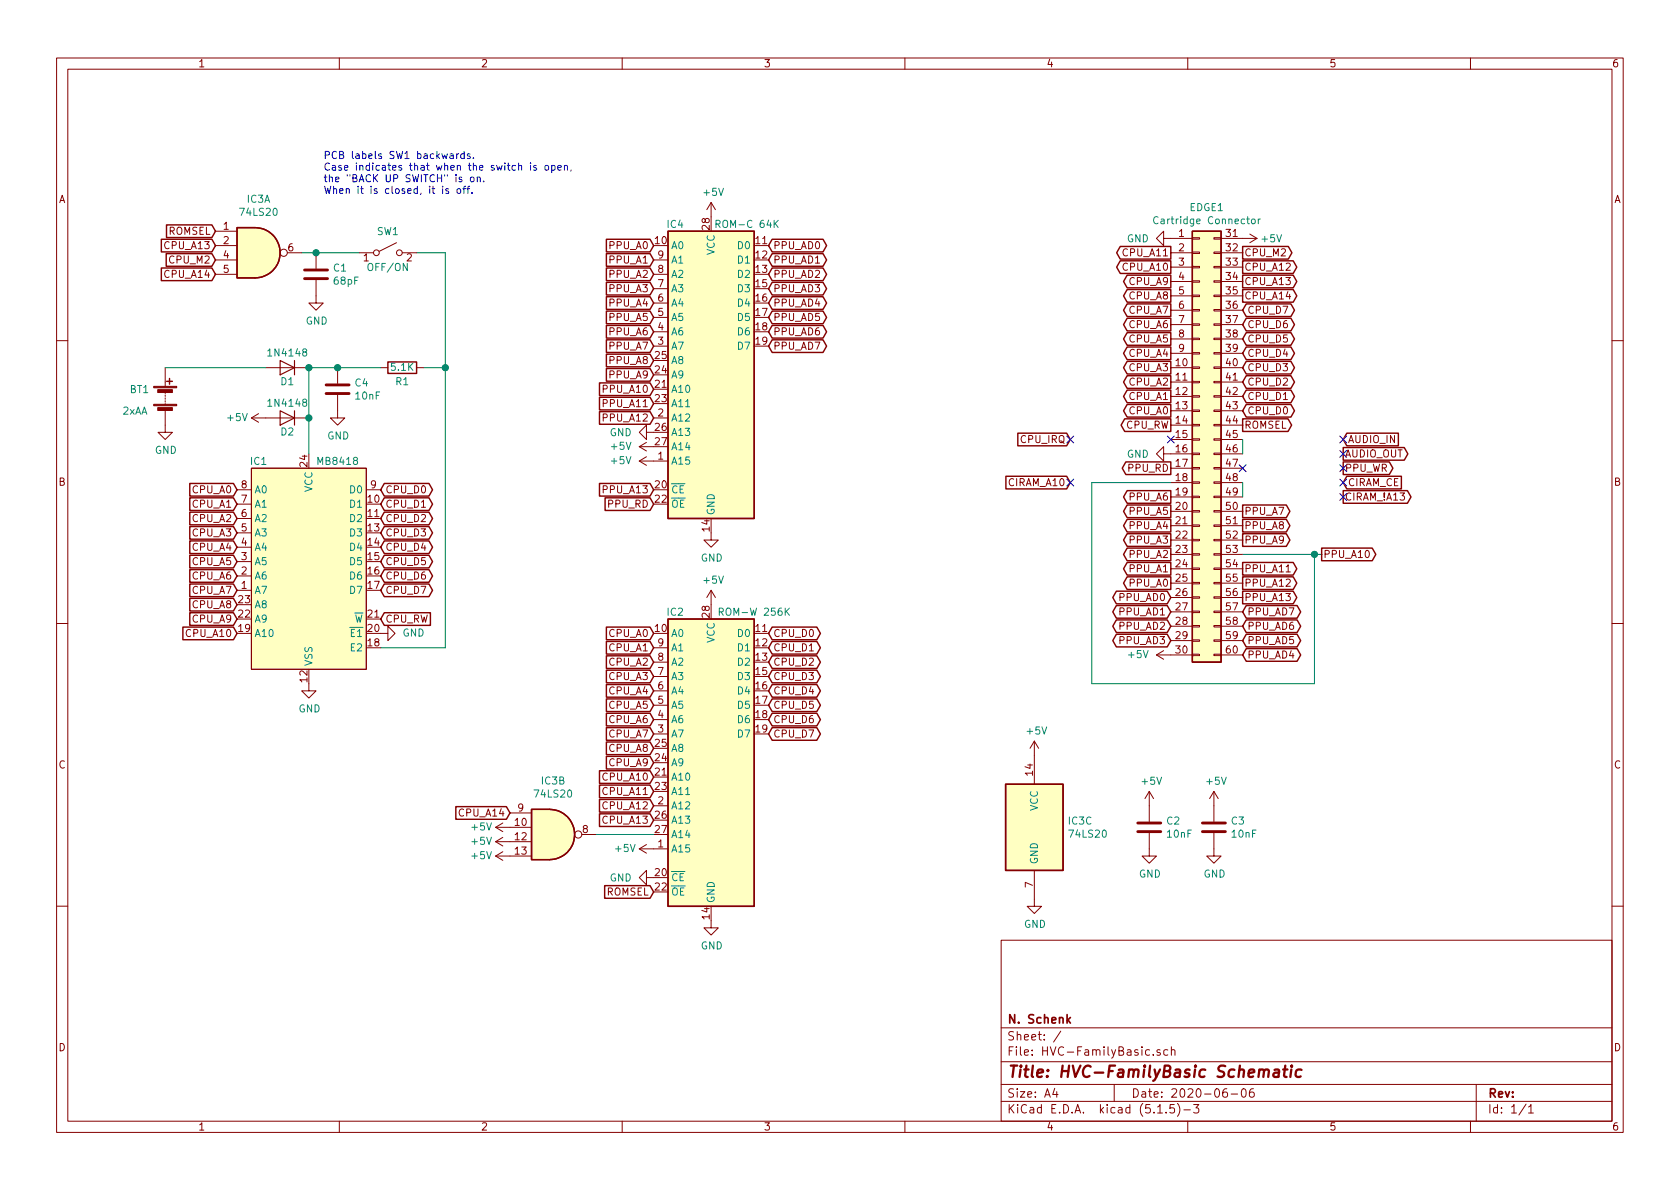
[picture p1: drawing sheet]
<svg xmlns="http://www.w3.org/2000/svg" width="297mm" height="210mm" viewBox="0 0 297 210" stroke-linecap="round" stroke-linejoin="round" font-family="sans-serif">
<g fill="none" stroke="#840000" stroke-width=".18">
<path d="M10 10.3h277v189.9h-277zM12 12.2h273v186.1h-273zM60 10.3v1.9M110 10.3v1.9M160 10.3v1.9M210 10.3v1.9M260 10.3v1.9M125.7 35.8l-.7 1.3M125.7 35.8v2.5M125.7 35.8l.8 1.3M38.1 40.9h3.8M38.1 43.4h3.8"/>
<path d="M38.1 46h3.8M38.1 48.5h3.8M50.8 44.7h2.5M55.9 49.5v4.1h1.2l-1.2 1.3-1.3-1.3h1.3M55.9 44.7v2.8M63.5 44.7h2.5M70.1 42.9l-3 1.5M71.1 44.7h2.6M115.6 46h2.5M115.6 48.5h2.5M115.6 58.7h2.5M115.6 56.1h2.5"/>
<path d="M115.6 53.6h2.5M115.6 51h2.5M205.7 42.2v-1.3l-1.2 1.3 1.2 1.2v-1.2h5.1M207 44.7h3.8M207 47.2h3.8M207 49.8h3.8M207 52.3h3.8M207 54.9h3.8M207 57.4h3.8M207 59.9h3.8M210.8 52.2h1.3v.2h-1.3zM210.8 49.7h1.3v.2h-1.3z"/>
<path d="M210.8 47.1h1.3v.3h-1.3zM210.8 44.6h1.3v.2h-1.3zM210.8 42h1.3v.3h-1.3zM210.8 59.8h1.3v.3h-1.3zM210.8 57.3h1.3v.2h-1.3zM210.8 54.7h1.3v.3h-1.3zM214.6 52.2h1.3v.2h-1.3zM214.6 49.7h1.3v.2h-1.3zM214.6 47.1h1.3v.3h-1.3zM214.6 44.6h1.3v.2h-1.3zM214.6 42h1.3v.3h-1.3zM214.6 59.8h1.3v.3h-1.3z"/>
<path d="M214.6 57.3h1.3v.2h-1.3zM214.6 54.7h1.3v.3h-1.3zM215.9 44.7h3.8M215.9 42.2h6.3M215.9 47.2h3.8M215.9 49.8h3.8M215.9 52.3h3.8M215.9 54.9h3.8M215.9 57.4h3.8M215.9 59.9h3.8M221 41.4l1.2 .8M222.2 42.2l-1.2 .7"/>
<path d="M10 60.2h2M29.2 72.6v3.8h1.3l-1.3 1.3-1.3-1.3h1.3M29.2 65v3.3M29.2 69.3v.3M29.2 69.8v.3M29.2 70.4v.2M29.2 70.9v.2M29.2 71.4v.2M44.4 73.9h10.2M44.4 73.9l1.3 .8M45.7 73.1l-1.3 .8M47 65h7.6"/>
<path d="M59.7 69.8v4.1h1.3l-1.3 1.3-1.3-1.3h1.3M59.7 65v2.8M67.3 65h1.3M73.7 65h1.2M113 79l1.3 .8M113 79h2.6M114.3 76.4v-1.2l-1.3 1.2 1.3 1.3v-1.3h1.3M114.3 78.2l-1.3 .8M115.6 73.9h2.5M115.6 61.2h2.5M207 65h3.8M207 67.6h3.8"/>
<path d="M207 70.1h3.8M207 72.6h3.8M207 75.2h3.8M207 77.7h3.8M207 62.5h3.8M210.8 75.1h1.3v.2h-1.3zM210.8 72.5h1.3v.3h-1.3zM210.8 70h1.3v.2h-1.3zM210.8 67.4h1.3v.3h-1.3zM210.8 77.6h1.3v.2h-1.3zM210.8 64.9h1.3v.2h-1.3zM210.8 62.4h1.3v.2h-1.3z"/>
<path d="M214.6 75.1h1.3v.2h-1.3zM214.6 72.5h1.3v.3h-1.3zM214.6 70h1.3v.2h-1.3zM214.6 67.4h1.3v.3h-1.3zM214.6 77.6h1.3v.2h-1.3zM214.6 64.9h1.3v.2h-1.3zM214.6 62.4h1.3v.2h-1.3zM215.9 65h3.8M215.9 67.6h3.8M215.9 70.1h3.8M215.9 72.6h3.8M215.9 75.2h3.8"/>
<path d="M215.9 77.7h3.8M215.9 62.5h3.8M285 60.2h2M41.9 99.3h2.5M41.9 96.8h2.5M41.9 94.2h2.5M41.9 91.7h2.5M41.9 89.1h2.5M41.9 86.6h2.5M44.4 82.8h20.4v35.6h-20.4zM64.8 86.6h2.5M113 81.5h5.1"/>
<path d="M113 81.5l1.3 .8M114.3 80.8l-1.3 .7M125.7 94.2v1.3h1.3l-1.3 1.3-1.2-1.3h1.2M205.7 80.3v-1.3l-1.2 1.3 1.2 1.2v-1.2h5.1M207 82.8h3.8M207 85.3h3.8M207 87.9h3.8M207 90.4h3.8M207 93h3.8M207 95.5h3.8M207 98h3.8M210.8 82.7h1.3v.2h-1.3z"/>
<path d="M210.8 85.2h1.3v.3h-1.3zM210.8 87.8h1.3v.2h-1.3zM210.8 90.3h1.3v.2h-1.3zM210.8 92.8h1.3v.3h-1.3zM210.8 95.4h1.3v.2h-1.3zM210.8 97.9h1.3v.3h-1.3zM210.8 80.1h1.3v.3h-1.3zM214.6 82.7h1.3v.2h-1.3zM214.6 85.2h1.3v.3h-1.3zM214.6 87.8h1.3v.2h-1.3zM214.6 90.3h1.3v.2h-1.3zM214.6 92.8h1.3v.3h-1.3z"/>
<path d="M214.6 95.4h1.3v.2h-1.3zM214.6 97.9h1.3v.3h-1.3zM214.6 80.1h1.3v.3h-1.3zM215.9 80.3h3.8M215.9 82.8h3.8M215.9 85.3h3.8M215.9 87.9h3.8M215.9 90.4h3.8M215.9 93h3.8M215.9 95.5h3.8M215.9 98h3.8M10 110.3h2"/>
<path d="M41.9 104.4h2.5M41.9 101.8h2.5M67.3 112h1.3v-1.3l1.2 1.3-1.2 1.3v-1.3M115.6 119.6h2.5M115.6 117.1h2.5M115.6 114.5h2.5M125.7 104.4v2.5M125.7 104.4l-.7 1.3M125.7 104.4l.8 1.3M204.5 115.8l1.2 .8M204.5 115.8h6.3M205.7 115.1l-1.2 .7"/>
<path d="M207 100.6h3.8M207 103.1h3.8M207 105.7h3.8M207 108.2h3.8M207 110.7h3.8M207 113.3h3.8M210.8 105.5h1.3v.3h-1.3zM210.8 108.1h1.3v.2h-1.3zM210.8 110.6h1.3v.3h-1.3zM210.8 113.2h1.3v.2h-1.3zM210.8 115.7h1.3v.2h-1.3zM210.8 100.5h1.3v.2h-1.3z"/>
<path d="M210.8 103h1.3v.2h-1.3zM214.6 105.5h1.3v.3h-1.3zM214.6 108.1h1.3v.2h-1.3zM214.6 110.6h1.3v.3h-1.3zM214.6 113.2h1.3v.2h-1.3zM214.6 115.7h1.3v.2h-1.3zM214.6 100.5h1.3v.2h-1.3zM214.6 103h1.3v.2h-1.3zM215.9 115.8h3.8M215.9 100.6h3.8M215.9 103.1h3.8M215.9 105.7h3.8"/>
<path d="M215.9 108.2h3.8M215.9 110.7h3.8M215.9 113.3h3.8M227.4 101.1h.7M285 110.3h2M54.6 120.9v1.3h1.3l-1.3 1.2-1.3-1.2h1.3M115.6 129.8h2.5M115.6 127.2h2.5M115.6 124.7h2.5M115.6 122.2h2.5M182.9 131.1l-.8 1.2M182.9 131.1v7.6"/>
<path d="M182.9 131.1l.7 1.2M203.2 139.9l-.8 1.3M203.2 139.9v5.4M203.2 139.9l.8 1.3M214.6 139.9l-.7 1.3M214.6 139.9v5.4M214.6 139.9l.8 1.3M87.6 146.3h6.4M87.6 148.8h6.4M87.6 151.4h6.4M87.6 151.4l1.3 .7M87.6 148.8l1.3 .8"/>
<path d="M87.6 146.3l1.3 .8M88.9 150.6l-1.3 .8M88.9 148.1l-1.3 .7M88.9 145.5l-1.3 .8M90.2 143.8h3.8M102.9 147.6h2.5M113 150.1h5.1M113 150.1l1.3 .8M114.3 155.2v-1.3l-1.3 1.3 1.3 1.3v-1.3h1.3M114.3 149.3l-1.3 .8M115.6 142.5h2.5M182.9 153.9v6.4h1.2l-1.2 1.2-1.3-1.2h1.3"/>
<path d="M203.2 147.3v4.1h1.3l-1.3 1.2-1.3-1.2h1.3M214.6 147.3v4.1h1.3l-1.3 1.2-1.2-1.2h1.2M10 160.2h2M125.7 162.8v1.3h1.3l-1.3 1.2-1.2-1.2h1.2M177 166.3h108v32h-108zM285 160.2h2M60 198.3v1.9M110 198.3v1.9M160 198.3v1.9M177 194.8h108M177 191.8h108M177 187.8h108"/>
<path d="M177 181.8h108M186.5 192.5l-.4 1h1M186.8 193v1M187.6 182.3l-1.3 2M197 191.8v3M203.9 186.5v.1M204.7 196.8h.8M205.1 185.7l-.4-.1-.2 .2 .1 .2 .5 .2v.3h-.6M206.2 196.7v.1M206.5 185.7l-.5-.1-.2 .3v.6l.2 .1 .5-.1M207.1 185.7l.2-.1 .4 .1v.9M207.1 185.1v1.5"/>
<path d="M207.6 195.3h-.7l-.1 .7 .2-.1 .5 .1 .2 .2-.1 .5-.2 .1-.6-.1M208.2 195.1a1.71 1.71 0 0 1 0 2.3M209.3 196.3h1.2M210 198.3v1.9M211 195.3h1l-.5 .6 .4 .1v.7l-.2 .1-.7-.1M216.9 192.5a.62 .62 0 0 0-.7 .7l.1 .7 .2 .1 .5-.1v-.5l-.1-.2-.4-.1-.3 .3M217.7 193.5h1.1M219.6 192.7l.4-.2a.94 .94 0 0 1 0 1.5 .82 .82 0 0 1-.4-1.3zM221.6 192.5a.59 .59 0 0 0-.7 .7l.1 .7 .2 .1 .5-.1 .1-.5-.2-.2-.4-.1-.3 .3M260 198.3v1.9M261 191.8v6.5M269.8 195.2l-1.2 2"/>
<path d="M270.3 195.8l.4-.5v1.5M270.3 196.8h.8"/>
<circle cx="50.2" cy="44.7" r=".63"/>
<circle cx="66.5" cy="44.7" r=".51"/>
<circle cx="70.6" cy="44.7" r=".51"/>
<circle cx="102.2" cy="147.6" r=".63"/>
</g>
<path d="M225.3 189.2h.8l-.1 1.2M226.2 189.6l-.7 .1a.4 .4 0 0 0-.4 .3 .4 .4 0 0 0 .3 .4l.7-.1M226.9 189.1h.7M227.3 188.4l-.3 1.8 .1 .1 .4 .1M228.3 189.1l-.2 1.3M228.4 188.4v.2M230.1 189.2a.68 .68 0 0 0-1 .3v.6l.1 .2 .2 .1 .6-.1" fill="none" stroke="#840000" stroke-width=".41"/>
<path d="M189.3 179.9l-.6 .6M188.8 180.4l.5 .5" fill="none" stroke="#840000" stroke-width=".3"/>
<g fill="#ffffc2" stroke="#ffffc2" stroke-width=".18">
<path d="M118.1 109.5h15.2v50.8h-15.2z"/>
<path d="M45.1 40.3a4.4 4.4 0 0 1 4.4 4.4 4.4 4.4 0 0 1-4.4 4.4z"/>
<path d="M41.9 40.3h3.2v8.8h-3.2z"/>
<path d="M210.8 40.9h5.1v76.2h-5.1z"/>
<path d="M118.1 40.9h15.2v50.8h-15.2z"/>
<path d="M97.2 143.1a4.4 4.4 0 0 1 4.4 4.5 4.4 4.4 0 0 1-4.4 4.4z"/>
<path d="M94 143.1h3.2v8.9h-3.2z"/>
<path d="M44.4 82.8h20.4v35.6h-20.4z"/>
<path d="M177.8 138.7h10.2v15.2h-10.2z"/>
</g>
<g fill="none" stroke="#840000" stroke-width=".25">
<path d="M29.4 39.8h8.1l.6 1.1-.6 1.1h-8.1zM28.5 47.4h9l.6 1.1-.6 1.1h-9zM28.5 42.3h9l.6 1.1-.6 1.1h-9zM29.4 44.9h8.1l.6 1.1-.6 1.1h-8.1zM41.9 40.3h3.2a4.4 4.4 0 0 1 4.4 4.4 4.4 4.4 0 0 1-4.4 4.4h-3.2zM107.2 42.3h7.7l.7 1.1-.7 1.1h-7.7zM107.2 44.9h7.7l.7 1.1-.7 1.1h-7.7zM107.2 57.6h7.7l.7 1.1-.7 1.1h-7.7zM107.2 55h7.7l.7 1.1-.7 1.1h-7.7zM107.2 52.5h7.7l.7 1.1-.7 1.1h-7.7zM107.2 47.4h7.7l.7 1.1-.7 1.1h-7.7zM107.2 49.9h7.7l.7 1.1-.7 1.2h-7.7z"/>
<path d="M118.1 40.9h15.2v50.8h-15.2zM136.5 49.9h9l.7 1.1-.7 1.2h-9l-.6-1.2zM136.5 47.4h9l.7 1.1-.7 1.1h-9l-.6-1.1zM136.5 44.9h9l.7 1.1-.7 1.1h-9l-.6-1.1zM136.5 42.3h9l.7 1.1-.7 1.1h-9l-.6-1.1zM136.5 55h9l.7 1.1-.7 1.1h-9l-.6-1.1zM136.5 57.6h9l.7 1.1-.7 1.1h-9l-.6-1.1zM136.5 52.5h9l.7 1.1-.7 1.1h-9l-.6-1.1zM198.1 43.6h8.9v2.2h-8.9l-.7-1.1zM198.1 46.1h8.9v2.3h-8.9l-.7-1.2zM199.3 48.7h7.7v2.2h-7.7l-.6-1.1zM199.3 51.2h7.7v2.2h-7.7l-.6-1.1z"/>
<path d="M199.3 53.7h7.7v2.3h-7.7l-.6-1.1zM199.3 56.3h7.7v2.2h-7.7l-.6-1.1zM199.3 58.8h7.7v2.3h-7.7l-.6-1.2zM210.8 40.9h5.1v76.2h-5.1zM219.7 43.6h8.1l.6 1.1-.6 1.1h-8.1zM219.7 46.1h9l.6 1.1-.6 1.2h-9zM219.7 48.7h9l.6 1.1-.6 1.1h-9zM219.7 51.2h9l.6 1.1-.6 1.1h-9zM220.3 53.7h7.9l.7 1.2-.7 1.1h-7.9l-.6-1.1zM220.3 56.3h7.9l.7 1.1-.7 1.1h-7.9l-.6-1.1zM220.3 58.8h7.9l.7 1.1-.7 1.2h-7.9l-.6-1.2zM29.5 67.4h1"/>
<path d="M30 66.9v1M68.6 64h5.1v2h-5.1zM106 72.8h8.9l.7 1.1-.7 1.1h-8.9zM106 70.3h8.9l.7 1.1-.7 1.1h-8.9zM106 67.7h8.9l.7 1.1-.7 1.1h-8.9zM107.2 65.2h7.7l.7 1.1-.7 1.1h-7.7zM107.2 62.6h7.7l.7 1.1-.7 1.2h-7.7zM107.2 60.1h7.7l.7 1.1-.7 1.1h-7.7zM136.5 60.1h9l.7 1.1-.7 1.1h-9l-.6-1.1zM180 76.6h8.6l.6 1.1-.6 1.1h-8.6zM198.9 74.1h8.1v2.2h-8.1l-.7-1.1zM199.3 63.9h7.7v2.2h-7.7l-.6-1.1z"/>
<path d="M199.3 66.4h7.7v2.3h-7.7l-.6-1.1zM199.3 69h7.7v2.2h-7.7l-.6-1.1zM199.3 71.5h7.7v2.3h-7.7l-.6-1.2zM199.3 61.4h7.7v2.2h-7.7l-.6-1.1zM219.7 74.1h8l.7 1.1-.7 1.1h-8zM220.3 66.4h7.9l.7 1.2-.7 1.1h-7.9l-.6-1.1zM220.3 61.4h7.9l.7 1.1-.7 1.1h-7.9l-.6-1.1zM220.3 63.9h7.9l.7 1.1-.7 1.1h-7.9l-.6-1.1zM220.3 69h7.9l.7 1.1-.7 1.1h-7.9l-.6-1.1zM220.3 71.5h7.9l.7 1.1-.7 1.2h-7.9l-.6-1.2zM237.5 79.1h10.8l.6 1.2-.6 1.1h-10.8zM238.1 76.6h9.1v2.2h-9.1l-.6-1.1z"/>
<path d="M33.6 95.7h7.7l.6 1.1-.6 1.1h-7.7zM33.6 93.1h7.7l.6 1.1-.6 1.1h-7.7zM33.6 90.6h7.7l.6 1.1-.6 1.1h-7.7zM33.6 88h7.7l.6 1.1-.6 1.2h-7.7zM33.6 85.5h7.7l.6 1.1-.6 1.1h-7.7zM33.6 98.2h7.7l.6 1.1-.6 1.1h-7.7zM67.9 98.2h7.9l.7 1.1-.7 1.1h-7.9l-.6-1.1zM67.9 95.7h7.9l.7 1.1-.7 1.1h-7.9l-.6-1.1zM67.9 93.1h7.9l.7 1.1-.7 1.1h-7.9l-.6-1.1zM67.9 90.6h7.9l.7 1.1-.7 1.1h-7.9l-.6-1.1zM67.9 88h7.9l.7 1.1-.7 1.2h-7.9l-.6-1.2zM67.9 85.5h7.9l.7 1.1-.7 1.1h-7.9l-.6-1.1z"/>
<path d="M106 85.5h8.9l.7 1.1-.7 1.1h-8.9zM107 88h7.9l.7 1.1-.7 1.2h-7.9zM177.9 84.2h10.7l.6 1.1-.6 1.2h-10.7zM199.1 81.7h7.9v2.2h-7.9l-.7-1.1zM199.3 96.9h7.7v2.3h-7.7l-.6-1.2zM199.3 94.4h7.7v2.2h-7.7l-.6-1.1zM199.3 91.8h7.7v2.3h-7.7l-.6-1.1zM199.3 89.3h7.7v2.2h-7.7l-.6-1.1zM199.3 86.8h7.7v2.2h-7.7l-.6-1.1zM199.3 99.5h7.7v2.2h-7.7l-.6-1.1zM219.7 89.3h7.7l.7 1.1-.7 1.1h-7.7zM219.7 91.8h7.7l.7 1.2-.7 1.1h-7.7z"/>
<path d="M219.7 94.4h7.7l.7 1.1-.7 1.1h-7.7zM219.7 99.5h9l.6 1.1-.6 1.1h-9zM233.7 96.9h8.9l.7 1.1-.7 1.2h-8.9zM237.5 81.7h8.1l.7 1.1-.7 1.1h-8.1zM237.5 86.8h11.3l.7 1.1-.7 1.1h-11.3zM238.1 84.2h9.7v2.3h-9.7l-.6-1.2zM32.3 110.9h9l.6 1.1-.6 1.1h-9zM33.6 108.4h7.7l.6 1.1-.6 1.1h-7.7zM33.6 105.8h7.7l.6 1.1-.6 1.1h-7.7zM33.6 103.3h7.7l.6 1.1-.6 1.1h-7.7zM33.6 100.7h7.7l.6 1.1-.6 1.2h-7.7zM67.9 108.4h8.2v2.2h-8.2l-.6-1.1z"/>
<path d="M67.9 103.3h7.9l.7 1.1-.7 1.1h-7.9l-.6-1.1zM67.9 100.7h7.9l.7 1.1-.7 1.2h-7.9l-.6-1.2zM107.2 110.9h7.7l.7 1.1-.7 1.1h-7.7zM107.2 113.4h7.7l.7 1.1-.7 1.2h-7.7zM107.2 116h7.7l.7 1.1-.7 1.1h-7.7zM107.2 118.5h7.7l.7 1.1-.7 1.1h-7.7zM118.1 109.5h15.2v50.8h-15.2zM136.5 118.5h7.9l.7 1.1-.7 1.1h-7.9l-.6-1.1zM136.5 113.4h7.9l.7 1.1-.7 1.2h-7.9l-.6-1.2zM136.5 110.9h7.9l.7 1.1-.7 1.1h-7.9l-.6-1.1zM136.5 116h7.9l.7 1.1-.7 1.1h-7.9l-.6-1.1zM197.4 104.5h9l.6 1.2-.6 1.1h-9l-.7-1.1z"/>
<path d="M197.4 107.1h9l.6 1.1-.6 1.1h-9l-.7-1.1zM197.4 109.6h9l.6 1.1-.6 1.2h-9l-.7-1.2zM197.4 112.2h9l.6 1.1-.6 1.1h-9l-.7-1.1zM199.3 102h7.7v2.2h-7.7l-.6-1.1zM219.7 102h9l.6 1.1-.6 1.1h-9zM219.7 104.5h9l.6 1.2-.6 1.1h-9zM220.3 114.7h9l.7 1.1-.7 1.1h-9l-.6-1.1zM220.3 112.2h9l.7 1.1-.7 1.1h-9l-.6-1.1zM220.3 107.1h9l.7 1.1-.7 1.1h-9l-.6-1.1zM220.3 109.6h9l.7 1.1-.7 1.2h-9l-.6-1.2zM106 136.3h8.9l.7 1.1-.7 1.1h-8.9zM106 138.8h8.9l.7 1.1-.7 1.2h-8.9z"/>
<path d="M107.2 121.1h7.7l.7 1.1-.7 1.1h-7.7zM107.2 123.6h7.7l.7 1.1-.7 1.1h-7.7zM107.2 126.1h7.7l.7 1.1-.7 1.2h-7.7zM107.2 128.7h7.7l.7 1.1-.7 1.1h-7.7zM107.2 133.8h7.7l.7 1.1-.7 1.1h-7.7zM107.2 131.2h7.7l.7 1.1-.7 1.1h-7.7zM136.5 128.7h7.9l.7 1.1-.7 1.1h-7.9l-.6-1.1zM136.5 126.1h7.9l.7 1.1-.7 1.2h-7.9l-.6-1.2zM136.5 123.6h7.9l.7 1.1-.7 1.1h-7.9l-.6-1.1zM136.5 121.1h7.9l.7 1.1-.7 1.1h-7.9l-.6-1.1zM177.8 138.7h10.2v15.2h-10.2zM80.6 142.6h8.9l.7 1.2-.7 1.1h-8.9z"/>
<path d="M94 143.1h3.2a4.4 4.4 0 0 1 4.4 4.5 4.4 4.4 0 0 1-4.4 4.4h-3.2zM106 141.4h8.9l.7 1.1-.7 1.1h-8.9zM106 143.9h8.9l.7 1.1-.7 1.1h-8.9zM106.9 156.6h8l.7 1.1-.7 1.1h-8z"/>
</g>
<path d="M126.6 39.6h.6l.1-.2v-.3l-.2-.1h-.5v1.2M137.1 39.5l.5 .7M137.6 39l-.7 .7M204.7 38.4a.6 .6 0 0 0-.8 .5 .6 .6 0 0 0 .6 .7l.2-.2M221.4 38.8l.3-.1 .2 .3-.1 .5-.3 .1-.2-.3zM222.5 38.7v.9M222.8 38.7l-.3 .3M127.2 108.2l.6-.1v-.4l-.1-.2h-.5v1.3M139 108.1l.6 .7M139.6 107.5l-.8 .8" fill="none" stroke="#008484" stroke-width=".18"/>
<path d="M49.5 72.6l2.6 1.3-2.6 1.3zM49.5 63.7l2.6 1.3-2.6 1.3zM52.1 63.7v2.6M52.1 72.6v2.6" fill="none" stroke="#840000" stroke-width=".2"/>
<path d="M53.8 49.3h4.1M53.8 47.7h4.1M57.7 69.6h4M57.7 68.1h4M201.2 147.1h4M201.2 145.5h4M212.6 147.1h4.1M212.6 145.5h4.1" fill="none" stroke="#840000" stroke-width=".51"/>
<g fill="#840000" stroke="#840000" stroke-width=".18">
<path d="M27.2 71.5h4v.2h-4z"/>
<path d="M27.2 68.3h4v.3h-4z"/>
<path d="M27.9 72.1h2.6v.5h-2.6z"/>
<path d="M27.9 68.9h2.6v.5h-2.6z"/>
</g>
<path d="M53.3 44.7h10.2M73.7 44.7h5v69.8h-11.4M29.2 65h17.8M67.3 65h-12.7v15.3M74.9 65h3.8M219.7 77.7v2.6M207 85.3h-14v35.6h39.4v-22.9M219.7 85.3v2.6M219.7 98h14M105.4 147.6h10.2" fill="none" stroke="#008400" stroke-width=".18"/>
<g fill="none" stroke="#0000c2" stroke-width=".18">
<path d="M78.3 32.9v.2M78.3 33.4v.8M79.3 33.4h-.3l-.2 .1 .1 .2 .4 .2v.3h-.5M79.6 27.2h.5v.8M80.1 27.5l-.4 .1-.2 .1 .1 .3h.5M80.7 27.2v.8M80.9 33.4h.3l.2 .1v.7h-.3l-.3-.1v-.5zM81.1 27.2h-.3l-.1 .2M81.8 33.4h.5M82.1 27.2h-.4l-.2 .2 .1 .6h.5M82.1 26.8v1.2M82.3 32.9l-.3 .2v1.1"/>
<path d="M82.5 33.4h.5M83 32.9l-.3 .2v1.1M83.1 27.2h-.3l-.2 .2 .1 .2 .4 .1v.3h-.5M83.2 31.4l.2-.1 .4 .1v.5l-.1 .2-.3 .1-.2-.2zM83.5 34.1v.1M83.7 27.9v.1M84.4 31.4l.2-.1 .3 .1v.8M84.4 31.3v.9M85.5 32v.2M93.8 28.8v.2M93.8 29.3v.8M94.8 29.3h-.3l-.2 .1 .1 .2 .4 .1v.3h-.5"/>
<path d="M96.5 29.3h.3l.2 .2v.4l-.2 .2-.3-.1-.2-.1zM97.6 29.3h.3l.2 .2-.1 .5h-.4M97.6 29.3v1.2M98.6 29.7l.6-.1v-.3h-.4l-.2 .1 .1 .6h.5M99.8 29.4l.2-.1h.3v.8M99.8 29.3v.8M101 30l-.1 .3"/>
</g>
<g fill="#008400" stroke="#008400" stroke-width=".25">
<circle cx="59.7" cy="65" r=".51"/>
<circle cx="54.6" cy="73.9" r=".51"/>
<circle cx="54.6" cy="65" r=".51"/>
<circle cx="232.4" cy="98" r=".51"/>
<circle cx="78.7" cy="65" r=".51"/>
<circle cx="55.9" cy="44.7" r=".51"/>
</g>
<g fill="none" stroke="#000084" stroke-width=".18">
<path d="M188.6 77.1l1.2 1.2M189.8 77.1l-1.2 1.2M206.4 77.1l1.2 1.2M207.6 77.1l-1.2 1.2M236.9 77.1l1.2 1.2M236.9 79.6l1.2 1.3M238.1 77.1l-1.2 1.2M238.1 79.6l-1.2 1.3M188.6 84.7l1.2 1.2M189.8 84.7l-1.2 1.2M219.1 82.2l1.2 1.2M220.3 82.2l-1.2 1.2"/>
<path d="M236.9 82.2l1.2 1.2M236.9 87.3l1.2 1.2M236.9 84.7l1.2 1.2M238.1 82.2l-1.2 1.2M238.1 87.3l-1.2 1.2M238.1 84.7l-1.2 1.2"/>
</g>
<text font-size="2.8" fill="#840000" x="178" y="190.5">Title: HVC-FamilyBasic Schematic</text>
<g font-size="2.1" fill="#840000">
<text x="178" y="184">Sheet: /</text>
<text x="178" y="181">N. Schenk</text>
<text x="178" y="186.7">File: HVC-FamilyBasic.sch</text>
<text x="178" y="196.9">KiCad E.D.A. kicad (5.1.5)-3</text>
<text x="178" y="194.1">Size: A4</text>
<text x="200" y="194.1">Date: 2020-06-06</text>
<text x="263" y="194.1">Rev:</text>
<text x="263" y="196.9">Id: 1/1</text>
</g>
<g font-size="1.8" fill="#840000">
<text x="35" y="11.9">1</text>
<text x="85" y="11.9">2</text>
<text x="135" y="11.9">3</text>
<text x="185" y="11.9">4</text>
<text x="235" y="11.9">5</text>
<text x="285" y="11.9">6</text>
<text x="10.4" y="35.9">A</text>
<text x="285.4" y="35.9">A</text>
<text x="29.7" y="41.5">ROMSEL</text>
<text x="39.5" y="40.6">1</text>
<text x="125.5" y="40.6" transform="rotate(-90 125.5 40.6)">28</text>
<text x="208.4" y="41.9">1</text>
<text x="216.8" y="41.9">31</text>
<text x="29.4" y="44.1">CPU_A13</text>
<text x="30.1" y="46.6">CPU_M2</text>
<text x="39.5" y="43.2">2</text>
<text x="39.5" y="45.7">4</text>
<text x="51" y="44.4">6</text>
<text x="64.3" y="46.2">1</text>
<text x="71.9" y="46.2">2</text>
<text x="107.9" y="44.1">PPU_A0</text>
<text x="107.9" y="46.6">PPU_A1</text>
<text x="115.9" y="43.2">10</text>
<text x="116.4" y="45.7">9</text>
<text x="133.7" y="43.2">11</text>
<text x="133.7" y="45.7">12</text>
<text x="136.7" y="46.6">PPU_AD1</text>
<text x="136.7" y="44.1">PPU_AD0</text>
<text x="198.8" y="45.3">CPU_A11</text>
<text x="198.8" y="47.9">CPU_A10</text>
<text x="208.4" y="44.4">2</text>
<text x="208.4" y="47">3</text>
<text x="216.8" y="44.4">32</text>
<text x="216.8" y="47">33</text>
<text x="220" y="45.3">CPU_M2</text>
<text x="220" y="47.9">CPU_A12</text>
<text x="29.4" y="49.1">CPU_A14</text>
<text x="39.5" y="48.3">5</text>
<text x="107.9" y="49.1">PPU_A2</text>
<text x="107.9" y="51.7">PPU_A3</text>
<text x="116.4" y="53.3">6</text>
<text x="116.4" y="50.8">7</text>
<text x="116.4" y="48.3">8</text>
<text x="133.7" y="48.3">13</text>
<text x="133.7" y="50.8">15</text>
<text x="133.7" y="53.3">16</text>
<text x="136.7" y="51.7">PPU_AD3</text>
<text x="136.7" y="49.1">PPU_AD2</text>
<text x="199.8" y="50.4">CPU_A9</text>
<text x="199.8" y="53">CPU_A8</text>
<text x="208.4" y="49.5">4</text>
<text x="208.4" y="52.1">5</text>
<text x="216.8" y="49.5">34</text>
<text x="216.8" y="52.1">35</text>
<text x="220" y="50.4">CPU_A13</text>
<text x="220" y="53">CPU_A14</text>
<text x="107.9" y="59.3">PPU_A6</text>
<text x="107.9" y="56.8">PPU_A5</text>
<text x="107.9" y="54.2">PPU_A4</text>
<text x="116.4" y="58.4">4</text>
<text x="116.4" y="55.9">5</text>
<text x="133.7" y="55.9">17</text>
<text x="133.7" y="58.4">18</text>
<text x="136.7" y="56.8">PPU_AD5</text>
<text x="136.7" y="59.3">PPU_AD6</text>
<text x="136.7" y="54.2">PPU_AD4</text>
<text x="199.8" y="55.5">CPU_A7</text>
<text x="199.8" y="58">CPU_A6</text>
<text x="208.4" y="54.6">6</text>
<text x="208.4" y="57.1">7</text>
<text x="208.4" y="59.7">8</text>
<text x="216.8" y="54.6">36</text>
<text x="216.8" y="57.1">37</text>
<text x="216.8" y="59.7">38</text>
<text x="220.5" y="55.5">CPU_D7</text>
<text x="220.5" y="58">CPU_D6</text>
<text x="107.9" y="64.4">PPU_A8</text>
<text x="107.9" y="61.8">PPU_A7</text>
<text x="115.9" y="63.5">25</text>
<text x="116.4" y="61">3</text>
<text x="133.7" y="61">19</text>
<text x="136.7" y="61.8">PPU_AD7</text>
<text x="199.8" y="60.6">CPU_A5</text>
<text x="199.8" y="65.7">CPU_A3</text>
<text x="199.8" y="63.1">CPU_A4</text>
<text x="207.9" y="64.8">10</text>
<text x="208.4" y="62.2">9</text>
<text x="216.8" y="62.2">39</text>
<text x="216.8" y="64.8">40</text>
<text x="220.5" y="60.6">CPU_D5</text>
<text x="220.5" y="63.1">CPU_D4</text>
<text x="220.5" y="65.7">CPU_D3</text>
<text x="106.9" y="69.5">PPU_A10</text>
<text x="107.9" y="66.9">PPU_A9</text>
<text x="115.9" y="68.6">21</text>
<text x="115.9" y="71.1">23</text>
<text x="115.9" y="66">24</text>
<text x="199.8" y="68.2">CPU_A2</text>
<text x="199.8" y="70.7">CPU_A1</text>
<text x="207.9" y="67.3">11</text>
<text x="207.9" y="69.8">12</text>
<text x="216.8" y="67.3">41</text>
<text x="216.8" y="69.8">42</text>
<text x="220.5" y="68.2">CPU_D2</text>
<text x="220.5" y="70.7">CPU_D1</text>
<text x="106.9" y="74.5">PPU_A12</text>
<text x="106.9" y="72">PPU_A11</text>
<text x="115.9" y="76.2">26</text>
<text x="116.4" y="73.7">2</text>
<text x="199.1" y="75.8">CPU_RW</text>
<text x="199.8" y="73.3">CPU_A0</text>
<text x="207.9" y="72.4">13</text>
<text x="207.9" y="74.9">14</text>
<text x="207.9" y="77.5">15</text>
<text x="216.8" y="72.4">43</text>
<text x="216.8" y="74.9">44</text>
<text x="216.8" y="77.5">45</text>
<text x="220" y="75.8">ROMSEL</text>
<text x="220.5" y="73.3">CPU_D0</text>
<text x="54.4" y="82.5" transform="rotate(-90 54.4 82.5)">24</text>
<text x="115.9" y="78.7">27</text>
<text x="116.4" y="81.3">1</text>
<text x="180.6" y="78.4">CPU_IRQ</text>
<text x="199.6" y="83.4">PPU_RD</text>
<text x="207.9" y="80">16</text>
<text x="207.9" y="82.5">17</text>
<text x="216.8" y="80">46</text>
<text x="216.8" y="82.5">47</text>
<text x="237.7" y="83.4">PPU_WR</text>
<text x="237.7" y="80.9">AUDIO_OUT</text>
<text x="238.3" y="78.4">AUDIO_IN</text>
<text x="10.4" y="85.9">B</text>
<text x="34.1" y="89.8">CPU_A1</text>
<text x="34.1" y="87.2">CPU_A0</text>
<text x="42.7" y="88.9">7</text>
<text x="42.7" y="86.4">8</text>
<text x="65.1" y="88.9">10</text>
<text x="65.6" y="86.4">9</text>
<text x="68.1" y="89.8">CPU_D1</text>
<text x="68.1" y="87.2">CPU_D0</text>
<text x="106.9" y="87.2">PPU_A13</text>
<text x="107.6" y="89.8">PPU_RD</text>
<text x="115.9" y="86.4">20</text>
<text x="115.9" y="88.9">22</text>
<text x="178.4" y="86">CIRAM_A10</text>
<text x="199.9" y="88.5">PPU_A6</text>
<text x="207.9" y="85.1">18</text>
<text x="207.9" y="87.6">19</text>
<text x="216.8" y="85.1">48</text>
<text x="216.8" y="87.6">49</text>
<text x="237.7" y="88.5">CIRAM_!A13</text>
<text x="238.3" y="86">CIRAM_CE</text>
<text x="285.4" y="85.9">B</text>
<text x="34.1" y="94.9">CPU_A3</text>
<text x="34.1" y="92.3">CPU_A2</text>
<text x="42.7" y="94">5</text>
<text x="42.7" y="91.4">6</text>
<text x="65.1" y="91.4">11</text>
<text x="65.1" y="94">13</text>
<text x="68.1" y="94.9">CPU_D3</text>
<text x="68.1" y="92.3">CPU_D2</text>
<text x="125.5" y="93.9" transform="rotate(-90 125.5 93.9)">14</text>
<text x="199.9" y="93.6">PPU_A4</text>
<text x="199.9" y="91.1">PPU_A5</text>
<text x="207.9" y="90.2">20</text>
<text x="207.9" y="92.7">21</text>
<text x="207.9" y="95.2">22</text>
<text x="216.8" y="90.2">50</text>
<text x="216.8" y="92.7">51</text>
<text x="216.8" y="95.2">52</text>
<text x="220" y="91.1">PPU_A7</text>
<text x="220" y="93.6">PPU_A8</text>
<text x="34.1" y="97.4">CPU_A4</text>
<text x="34.1" y="99.9">CPU_A5</text>
<text x="42.7" y="101.6">2</text>
<text x="42.7" y="99.1">3</text>
<text x="42.7" y="96.5">4</text>
<text x="65.1" y="96.5">14</text>
<text x="65.1" y="99.1">15</text>
<text x="65.1" y="101.6">16</text>
<text x="68.1" y="99.9">CPU_D5</text>
<text x="68.1" y="97.4">CPU_D4</text>
<text x="199.9" y="98.7">PPU_A2</text>
<text x="199.9" y="96.1">PPU_A3</text>
<text x="199.9" y="101.2">PPU_A1</text>
<text x="207.9" y="97.8">23</text>
<text x="207.9" y="100.3">24</text>
<text x="216.8" y="97.8">53</text>
<text x="216.8" y="100.3">54</text>
<text x="220" y="96.1">PPU_A9</text>
<text x="220" y="101.2">PPU_A11</text>
<text x="233.9" y="98.7">PPU_A10</text>
<text x="34.1" y="107.6">CPU_A8</text>
<text x="34.1" y="105">CPU_A7</text>
<text x="34.1" y="102.5">CPU_A6</text>
<text x="42.2" y="106.7">23</text>
<text x="42.7" y="104.1">1</text>
<text x="65.1" y="104.1">17</text>
<text x="68.1" y="105">CPU_D7</text>
<text x="68.1" y="102.5">CPU_D6</text>
<text x="198.1" y="106.3">PPU_AD0</text>
<text x="199.9" y="103.8">PPU_A0</text>
<text x="207.9" y="102.9">25</text>
<text x="207.9" y="105.4">26</text>
<text x="207.9" y="107.9">27</text>
<text x="216.8" y="102.9">55</text>
<text x="216.8" y="105.4">56</text>
<text x="216.8" y="107.9">57</text>
<text x="220" y="103.8">PPU_A12</text>
<text x="220" y="106.3">PPU_A13</text>
<text x="33.2" y="112.6">CPU_A10</text>
<text x="34.1" y="110.1">CPU_A9</text>
<text x="42.2" y="111.8">19</text>
<text x="42.2" y="109.2">22</text>
<text x="65.1" y="111.8">20</text>
<text x="65.1" y="109.2">21</text>
<text x="68.1" y="110.1">CPU_RW</text>
<text x="107.8" y="112.6">CPU_A0</text>
<text x="115.9" y="111.8">10</text>
<text x="125.5" y="109.2" transform="rotate(-90 125.5 109.2)">28</text>
<text x="133.7" y="111.8">11</text>
<text x="136.7" y="112.6">CPU_D0</text>
<text x="198.1" y="108.8">PPU_AD1</text>
<text x="198.1" y="111.4">PPU_AD2</text>
<text x="198.1" y="113.9">PPU_AD3</text>
<text x="207.9" y="110.5">28</text>
<text x="207.9" y="113">29</text>
<text x="216.8" y="110.5">58</text>
<text x="216.8" y="113">59</text>
<text x="220.5" y="113.9">PPU_AD5</text>
<text x="220.5" y="108.8">PPU_AD7</text>
<text x="220.5" y="111.4">PPU_AD6</text>
<text x="65.1" y="114.3">18</text>
<text x="107.8" y="115.2">CPU_A1</text>
<text x="107.8" y="117.7">CPU_A2</text>
<text x="116.4" y="119.4">7</text>
<text x="116.4" y="116.8">8</text>
<text x="116.4" y="114.3">9</text>
<text x="133.7" y="114.3">12</text>
<text x="133.7" y="116.8">13</text>
<text x="133.7" y="119.4">15</text>
<text x="136.7" y="115.2">CPU_D1</text>
<text x="136.7" y="117.7">CPU_D2</text>
<text x="207.9" y="115.6">30</text>
<text x="216.8" y="115.6">60</text>
<text x="220.5" y="116.5">PPU_AD4</text>
<text x="54.4" y="120.6" transform="rotate(-90 54.4 120.6)">12</text>
<text x="107.8" y="120.3">CPU_A3</text>
<text x="107.8" y="122.8">CPU_A4</text>
<text x="107.8" y="125.3">CPU_A5</text>
<text x="116.4" y="124.5">5</text>
<text x="116.4" y="121.9">6</text>
<text x="133.7" y="121.9">16</text>
<text x="133.7" y="124.5">17</text>
<text x="136.7" y="125.3">CPU_D5</text>
<text x="136.7" y="122.8">CPU_D4</text>
<text x="136.7" y="120.3">CPU_D3</text>
<text x="107.8" y="127.9">CPU_A6</text>
<text x="107.8" y="130.4">CPU_A7</text>
<text x="116.4" y="129.5">3</text>
<text x="116.4" y="127">4</text>
<text x="133.7" y="127">18</text>
<text x="133.7" y="129.5">19</text>
<text x="136.7" y="130.4">CPU_D7</text>
<text x="136.7" y="127.9">CPU_D6</text>
<text x="10.4" y="135.9">C</text>
<text x="107.8" y="135.5">CPU_A9</text>
<text x="107.8" y="133">CPU_A8</text>
<text x="115.9" y="137.2">21</text>
<text x="115.9" y="134.6">24</text>
<text x="115.9" y="132.1">25</text>
<text x="182.6" y="137.1" transform="rotate(-90 182.6 137.1)">14</text>
<text x="285.4" y="135.9">C</text>
<text x="91.6" y="143.5">9</text>
<text x="106.8" y="138">CPU_A10</text>
<text x="106.8" y="140.6">CPU_A11</text>
<text x="106.8" y="143.1">CPU_A12</text>
<text x="115.9" y="139.7">23</text>
<text x="116.4" y="142.2">2</text>
<text x="81.4" y="144.4">CPU_A14</text>
<text x="91.1" y="146">10</text>
<text x="91.1" y="148.6">12</text>
<text x="103" y="147.3">8</text>
<text x="106.8" y="145.7">CPU_A13</text>
<text x="115.9" y="144.8">26</text>
<text x="115.9" y="147.3">27</text>
<text x="116.4" y="149.9">1</text>
<text x="91.1" y="151.1">13</text>
<text x="115.9" y="154.9">20</text>
<text x="107.2" y="158.4">ROMSEL</text>
<text x="115.9" y="157.5">22</text>
<text x="182.6" y="156.9" transform="rotate(-90 182.6 156.9)">7</text>
<text x="125.5" y="162.5" transform="rotate(-90 125.5 162.5)">14</text>
<text x="10.4" y="185.9">D</text>
<text x="285.4" y="185.9">D</text>
<text x="35" y="199.9">1</text>
<text x="85" y="199.9">2</text>
<text x="135" y="199.9">3</text>
<text x="185" y="199.9">4</text>
<text x="235" y="199.9">5</text>
<text x="285" y="199.9">6</text>
</g>
<g font-size="1.8" fill="#0000c2">
<text x="57.1" y="28.1">PCB labels SW1 backwards.</text>
<text x="57.1" y="30.2">Case indicates that when the switch is open,</text>
<text x="57.1" y="32.2">the &quot;BACK UP SWITCH&quot; is on.</text>
<text x="57.1" y="34.3">When it is closed, it is off.</text>
</g>
<g font-size="1.8" fill="#008484">
<text x="43.7" y="35.9">IC3A</text>
<text x="124.5" y="34.6">+5V</text>
<text x="42.6" y="38.2">74LS20</text>
<text x="66.7" y="41.6">SW1</text>
<text x="118" y="40.3">IC4</text>
<text x="127.2" y="40.3">ROM-C 64K</text>
<text x="204.8" y="39.6">Cartridge Connector</text>
<text x="210.4" y="37.3">EDGE1</text>
<text x="65.3" y="47.9">OFF/ON</text>
<text x="118.6" y="46.6">A1</text>
<text x="118.6" y="44.1">A0</text>
<text x="126.4" y="45.1" transform="rotate(-90 126.4 45.1)">VCC</text>
<text x="130.6" y="44.1">D0</text>
<text x="130.6" y="46.6">D1</text>
<text x="199.2" y="42.8">GND</text>
<text x="223.2" y="42.8">+5V</text>
<text x="59" y="48">C1</text>
<text x="59.1" y="50.3">68pF</text>
<text x="118.6" y="51.7">A3</text>
<text x="118.6" y="49.1">A2</text>
<text x="130.6" y="49.1">D2</text>
<text x="130.6" y="51.7">D3</text>
<text x="54.1" y="57.4">GND</text>
<text x="118.6" y="59.3">A6</text>
<text x="118.6" y="56.8">A5</text>
<text x="118.6" y="54.2">A4</text>
<text x="130.6" y="54.2">D4</text>
<text x="130.6" y="56.8">D5</text>
<text x="130.6" y="59.3">D6</text>
<text x="47.7" y="63">1N4148</text>
<text x="69.2" y="65.6">5.1K</text>
<text x="118.6" y="61.8">A7</text>
<text x="118.6" y="64.4">A8</text>
<text x="130.6" y="61.8">D7</text>
<text x="23" y="69.5">BT1</text>
<text x="47.7" y="71.9">1N4148</text>
<text x="49.7" y="68.1">D1</text>
<text x="62.8" y="68.3">C4</text>
<text x="62.9" y="70.7">10nF</text>
<text x="70" y="68.1">R1</text>
<text x="118.6" y="69.5">A10</text>
<text x="118.6" y="66.9">A9</text>
<text x="21.6" y="73.3">2xAA</text>
<text x="40.3" y="74.5">+5V</text>
<text x="49.7" y="77">D2</text>
<text x="57.9" y="77.7">GND</text>
<text x="107.8" y="77.1">GND</text>
<text x="118.6" y="74.5">A12</text>
<text x="118.6" y="72">A11</text>
<text x="118.6" y="77.1">A13</text>
<text x="27.4" y="80.3">GND</text>
<text x="44.3" y="82.2">IC1</text>
<text x="56.4" y="82.2">MB8418</text>
<text x="108.2" y="82.1">+5V</text>
<text x="108.2" y="79.5">+5V</text>
<text x="118.6" y="82.2">A15</text>
<text x="118.6" y="79.6">A14</text>
<text x="199.2" y="80.9">GND</text>
<text x="45" y="89.8">A1</text>
<text x="45" y="87.2">A0</text>
<text x="55.2" y="87" transform="rotate(-90 55.2 87)">VCC</text>
<text x="62" y="89.8">D1</text>
<text x="62" y="87.2">D0</text>
<text x="118.6" y="87.2">CE</text>
<text x="118.6" y="89.8">OE</text>
<text x="45" y="94.9">A3</text>
<text x="45" y="92.3">A2</text>
<text x="62" y="92.3">D2</text>
<text x="62" y="94.9">D3</text>
<text x="126.4" y="91.2" transform="rotate(-90 126.4 91.2)">GND</text>
<text x="45" y="99.9">A5</text>
<text x="45" y="97.4">A4</text>
<text x="62" y="97.4">D4</text>
<text x="62" y="99.9">D5</text>
<text x="123.9" y="99.3">GND</text>
<text x="45" y="105">A7</text>
<text x="45" y="102.5">A6</text>
<text x="45" y="107.6">A8</text>
<text x="62" y="102.5">D6</text>
<text x="62" y="105">D7</text>
<text x="124.5" y="103.2">+5V</text>
<text x="45" y="112.6">A10</text>
<text x="45" y="110.1">A9</text>
<text x="62.1" y="112.6">E1</text>
<text x="62.6" y="110.1">W</text>
<text x="71.2" y="112.6">GND</text>
<text x="118" y="108.9">IC2</text>
<text x="118.6" y="112.6">A0</text>
<text x="126.4" y="113.7" transform="rotate(-90 126.4 113.7)">VCC</text>
<text x="127.8" y="108.9">ROM-W 256K</text>
<text x="130.6" y="112.6">D0</text>
<text x="55.2" y="117.9" transform="rotate(-90 55.2 117.9)">VSS</text>
<text x="62.1" y="115.2">E2</text>
<text x="118.6" y="117.7">A2</text>
<text x="118.6" y="115.2">A1</text>
<text x="130.6" y="115.2">D1</text>
<text x="130.6" y="117.7">D2</text>
<text x="199.6" y="116.4">+5V</text>
<text x="52.8" y="126">GND</text>
<text x="118.6" y="125.3">A5</text>
<text x="118.6" y="122.8">A4</text>
<text x="118.6" y="120.3">A3</text>
<text x="130.6" y="120.3">D3</text>
<text x="130.6" y="122.8">D4</text>
<text x="130.6" y="125.3">D5</text>
<text x="118.6" y="130.4">A7</text>
<text x="118.6" y="127.9">A6</text>
<text x="130.6" y="127.9">D6</text>
<text x="130.6" y="130.4">D7</text>
<text x="181.7" y="129.9">+5V</text>
<text x="118.6" y="135.5">A9</text>
<text x="118.6" y="133">A8</text>
<text x="94.7" y="141">74LS20</text>
<text x="95.8" y="138.7">IC3B</text>
<text x="118.6" y="143.1">A12</text>
<text x="118.6" y="138">A10</text>
<text x="118.6" y="140.6">A11</text>
<text x="183.5" y="143.4" transform="rotate(-90 183.5 143.4)">VCC</text>
<text x="202" y="138.8">+5V</text>
<text x="213.4" y="138.8">+5V</text>
<text x="83.5" y="149.4">+5V</text>
<text x="83.5" y="146.9">+5V</text>
<text x="118.6" y="145.7">A13</text>
<text x="118.6" y="148.2">A14</text>
<text x="189" y="145.8">IC3C</text>
<text x="189.2" y="148.1">74LS20</text>
<text x="206.3" y="145.8">C2</text>
<text x="206.5" y="148.1">10nF</text>
<text x="217.8" y="145.8">C3</text>
<text x="217.9" y="148.1">10nF</text>
<text x="83.5" y="151.9">+5V</text>
<text x="107.8" y="155.9">GND</text>
<text x="108.9" y="150.7">+5V</text>
<text x="118.6" y="150.7">A15</text>
<text x="118.6" y="155.8">CE</text>
<text x="183.5" y="152.9" transform="rotate(-90 183.5 152.9)">GND</text>
<text x="201.4" y="155.2">GND</text>
<text x="212.8" y="155.2">GND</text>
<text x="118.6" y="158.4">OE</text>
<text x="126.4" y="159.8" transform="rotate(-90 126.4 159.8)">GND</text>
<text x="123.9" y="167.9">GND</text>
<text x="181.1" y="164.1">GND</text>
</g>
</svg>
